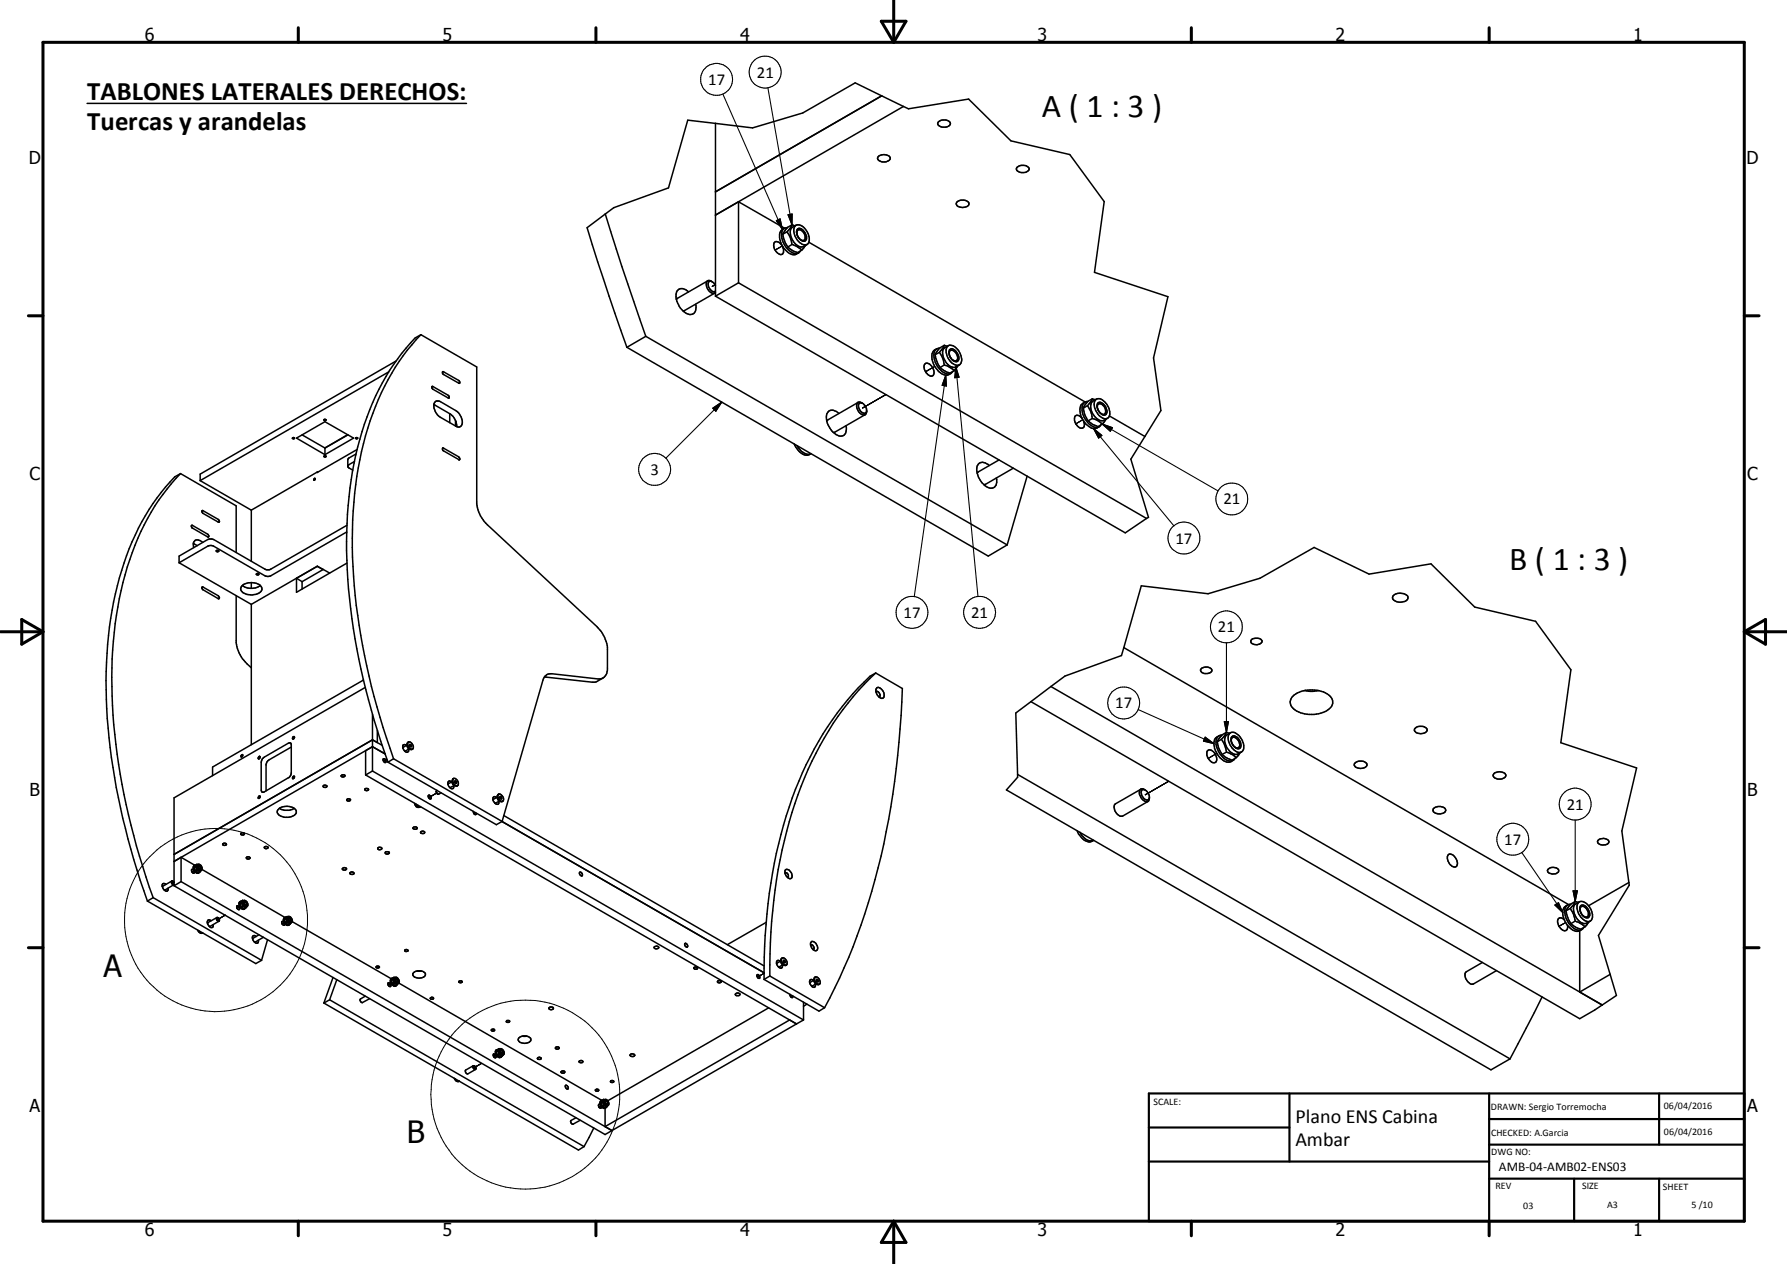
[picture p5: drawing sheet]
<svg xmlns="http://www.w3.org/2000/svg" width="420mm" height="297mm" viewBox="0 0 420 297" stroke-linecap="round" stroke-linejoin="round" font-family="sans-serif">
<g fill="none" stroke="#000" stroke-width=".24">
<path d="M184 57.8l-1.8 1M168.2 66.8l-.7 .5M202.8 95.9l5.5-3.2zM219.8 86.1l-2.2 1.3 1-.7M254.6 98.6l-1.7 1 1.1-.6M91 178.4l-.8 .5M286.1 177l-2 1.2 1-.6M100.8 187.5l1.9-1.1zM111.7 190.9l-.3 .2M269.3 186.8l5.5-3.2zM40.9 207.3l-.2 .1M45.6 204.6l-.5 .3 .4-.2"/>
<path d="M51.3 216l1.6-.9zM56.4 213.1l-.7 .4 .3-.2M66.8 216.8l-.5 .3 .4-.1M368.1 216.8l-1.5 .9 1-.6M92 231.1l-.7 .5M179.7 228.7l-1.6 .9M186.2 233.9l-.4 .2M111.6 250.8l1.6-.9zM116.7 247.9l-.7 .4 .4-.2M141.3 259.8l-.5 .3 .3-.2"/>
<circle cx="50.8" cy="216.2" r="21.5"/>
<circle cx="123.5" cy="257.2" r="22.2"/>
</g>
<g fill="none" stroke="#000" stroke-width=".35">
<path d="M20.5 24.3h89.2M168.2 29v40.6M168.2 29l-6.5-.8-4.5 16-12.9 4.6-2 1.5M206.6 36.7a1.82 1.82 0 0 1 2.7 .5 1.73 1.73 0 0 1-3 0zM207.3 22.5l5.1 2.5M207.3 22.5l-39.1 22.6M207.3 22.5l-6.2-3-12.3 7-11.9 3.6-8.7-1.1M212.4 25l1.2 .6 14.1-2.3 10 9.8 13.8 3.2 8.1 11.1-2.3 16.6 17.3 5.7-3.4 14.4 1.8 12.4-7.1 11.4 4.1 13.7-.4 .2M212.4 25l-44.2 25.5 5.4-3.1M220.6 28.7a1.79 1.79 0 0 1 2.9 .3 1.73 1.73 0 0 1-3 0zM239.1 39.4a2 2 0 0 1 2.9 .1 1.47 1.47 0 0 1-2.1 1l-.8-.5-.1-.3zM142.3 50.3l-4.3 3.2 5.2 16.1 4.2 12"/>
<path d="M142.3 50.3a630.3 630.3 0 0 0 9.5 28.7M173.6 47.4l10.9 6.2a1.91 1.91 0 0 0-1.2 2.6 4.2 4.2 0 0 0 3.5 3.7l1-.5M173.6 47.4v19.1M182.1 57l.1-.1a1.54 1.54 0 0 1 1.9 1.4l.1 1a.79 .79 0 0 1-.7 .5 .79 .79 0 0 1-.7-.4 2.15 2.15 0 0 1-.7-2.4zM184.1 55l.5 2 .6 1M185.1 54.5l.7 1.4 .4 1.5M185.1 54.5l-1 .5M185.1 53.5a1.39 1.39 0 0 0-1.3 1.8 4.6 4.6 0 0 0 3.3 4.3l.6-.1 .5-.5M185.2 58l1.3 1 1 .4 1-.6M186.2 52.8l-1 .6-1.1 1.6M186.2 52.8l-1.1 1.7M186.2 57.4l1.1 .5 1.2 .9"/>
<path d="M186.2 52.8l.7 .3M186.2 57.4l-1 .6M186.9 53.1a1.68 1.68 0 0 1 2.5 .8 3.3 3.3 0 0 1 .6 3.4 1.77 1.77 0 0 1-2.5-.8 3.2 3.2 0 0 1-.6-3.4zM187.1 53a1.56 1.56 0 0 0-1.3 1.5 3.5 3.5 0 0 0 2.7 3.5l1.3-.6M187.5 53.8a1.41 1.41 0 0 1 1.8 .9l.3 .6a.98 .98 0 0 1-.5 1.4 2.05 2.05 0 0 1-1.6-2.9zM187.7 55.7a.98 .98 0 0 1 .3-1.7 1.77 1.77 0 0 1 1.1 2.4l-.5 .1-.8-.6M189.4 57.6l-.9 1.2M190.2 56.9l65 37.6M224.9 47.5a1.96 1.96 0 0 1 2.9 .2 .97 .97 0 0 1-1.2 1 1.22 1.22 0 0 1-1.7-1zM99 78.7l-1.4 .7a56.9 56.9 0 0 0-14 27.5 112.8 112.8 0 0 0-.1 43.2 173.5 173.5 0 0 0 7.7 29M99 78.7l13.1 7.5v32.2a7.9 7.9 0 0 0 2.5 4.9l25.7 23.9a8.2 8.2 0 0 1 2.5 4.9v5.4a2.02 2.02 0 0 1-2.2 2.1l-10.9-1.3a1.81 1.81 0 0 0-2 1.5l-9.6 33.2M99 78.7a57.4 57.4 0 0 0-14.4 29.3 117.2 117.2 0 0 0 1.1 46.1 175.9 175.9 0 0 0 6.8 24.2"/>
<path d="M151.8 79l85 49.1M151.8 79l-4.4 2.6M161.9 68.6a1.61 1.61 0 0 0-1.6-.8 1.61 1.61 0 0 0-1.3 1.2 4.5 4.5 0 0 0 3.4 4.9 1.66 1.66 0 0 0 1.2-2.4M166.4 66l-7.4 4.4M167.5 66.2a.78 .78 0 0 0-.8-.3 .78 .78 0 0 0-.6 .6 1.97 1.97 0 0 0 2 2.4l.1-.2M168.1 68.9l-7.5 4.2M168.2 69.6l96.4 55.6 5-3.4M168.2 67.1l-.1-.3a.98 .98 0 0 0-1.4-.6 1.82 1.82 0 0 0 1.2 2.4l.3-.2M173.6 66.5l96 55.3M173.6 66.5l-5.4 3.1M76.2 98.6h.3l.2 .1-.4 .1zM91.4 87.4l-44.3 25.5"/>
<path d="M93.1 84.8l-46 26.6v1.5M101.5 90.8h.3l3.6 2.1 .2 .3v.3h-.2l-3.6-2-.3-.3zM102.1 95.1l3.7 2.1a3.4 3.4 0 0 1 1.5 3M102.3 94.4l.3-.2 .7 .1 3.8 2.2a2.91 2.91 0 0 1 1.3 3.6l-.5 .3-.5-.2-3.8-2.1a3.1 3.1 0 0 1-1.4-3.5zM104.1 87.3l3.8 2.1 .2 .6-.2 .1-3.6-2.1-.3-.3zM105.7 97.2v2.2M107.1 98.8v1.3M147.4 81.6l85 49.1 4.4-2.6M197.3 97.2a1.67 1.67 0 0 0-2.9 0 4.5 4.5 0 0 0 3.4 5.3 1.67 1.67 0 0 0 1.1-2.4M201.7 94.6l-7.3 4.3M202.8 94.8a.67 .67 0 0 0-.9 .1 .67 .67 0 0 0 0 .8 1.62 1.62 0 0 0 1.5 1.4l.1-.1a1.82 1.82 0 0 0-1.4-2.5h-.1a1.36 1.36 0 0 0-.2 2.1 1.06 1.06 0 0 0 1.9 .6l.1-.8M203.4 97.5l-7.5 4.1"/>
<path d="M217.6 85.4a1.76 1.76 0 0 1 2 1.7 .85 .85 0 0 1-.3 1.2 .85 .85 0 0 1-1.2-.3 1.92 1.92 0 0 1-.5-2.6zM219.9 83.4a6.7 6.7 0 0 0 1.2 3M220.2 82a2.1 2.1 0 0 0-.9 2.9 4.3 4.3 0 0 0 3.3 3.3l1-.4M220.9 82.8l.7 1.4 .4 1.6M220.9 82.8l-1 .6M220.9 81.8a1.39 1.39 0 0 0-1.3 1.8 4.9 4.9 0 0 0 3.1 4.3 1.34 1.34 0 0 0 1.4-.6M221.1 86.4l.9 .7 1.3 .6 1.1-.6M222 85.8l1.1 .4 1.3 .9M222 81.2l-1.1 1.6M222 81.2l.7 .2M222 81.2l-1.2 .8-.9 1.4M222 85.8l-.9 .6"/>
<path d="M222.7 81.4a1.77 1.77 0 0 1 2.5 .8 2.75 2.75 0 0 1 .4 3.5 2.58 2.58 0 0 1-2.9-1.9 2.26 2.26 0 0 1 0-2.4zM223 81.2a2.08 2.08 0 0 0-.9 3.3 2.26 2.26 0 0 0 2.6 1.7l.9-.5M223.2 82.3a1.21 1.21 0 0 1 1.9 .8 1.2 1.2 0 0 1-.2 1.9 2.15 2.15 0 0 1-1.7-2.7zM223.3 82.4l.2-.1a1.68 1.68 0 0 1 1.5 2.3 1.19 1.19 0 0 1-1.7-.9l-.1-.7zM225.2 85.9l-.8 1.2M254.5 98.4a1 1 0 0 0-.8-.7 1 1 0 0 0-1 .3 2.23 2.23 0 0 0 1.7 2.6 .9 .9 0 0 0 .4-1.4v-.4M254.7 95.9l.4 1.6 .8 1.4M255.1 94.5a2.01 2.01 0 0 0-1 3 4.3 4.3 0 0 0 3.1 3.2h.5l.7-.4M255.7 95.3l.6 1.1 .5 1.9M255.7 95.3l-1 .6M255.8 94.4a1.57 1.57 0 0 0-1.4 2.1 4.7 4.7 0 0 0 3.4 4l.7-.3 .4-.4M255.9 98.9l.9 .8 1.4 .5 1-.5"/>
<path d="M256.8 93.7l-1.1 1.6M256.8 98.3l1.1 .4 1.3 1M256.8 93.7l.7 .2M256.8 93.7l-1.2 .8-.9 1.4M256.8 98.3l-.9 .6M257.6 94a1.47 1.47 0 0 1 2.2 .5 3.2 3.2 0 0 1 .8 3.6 1.76 1.76 0 0 1-2.4-.7 2.93 2.93 0 0 1-.6-3.4zM257.8 93.8a2.23 2.23 0 0 0-.7 3.7 2.19 2.19 0 0 0 2.5 1.3l.8-.5M258.2 95a1.21 1.21 0 0 1 1.7 1.1l.1 .5a.69 .69 0 0 1-.5 .8 .69 .69 0 0 1-.9-.4 1.59 1.59 0 0 1-.4-2zM258.2 94.7a1.68 1.68 0 0 1 2 1.5 .82 .82 0 0 1 0 1 .82 .82 0 0 1-1 .3 2.15 2.15 0 0 1-1-2.8zM260.1 98.5l-.9 1.2M260.8 97.7l8.4 4.9M42.4 111.3l13.1 7.6v10.9"/>
<path d="M42.4 111.3l-1.3 .8a54.5 54.5 0 0 0-13.5 25.6 106.5 106.5 0 0 0-1 42.7 175.2 175.2 0 0 0 8.1 31.4M42.4 111.3a55 55 0 0 0-13.5 25.6 105 105 0 0 0-1.4 40.3 167.5 167.5 0 0 0 8.5 33.7M47.1 112.9l12 7M59.1 119.9v12M68.8 102.9h.4a.23 .23 0 0 1-.2 .2 .23 .23 0 0 1-.2-.2zM69.7 103l6.7-3.9 6.7 3.9-6.7 3.8zM71 102.2l5.4 3.1M73.9 112.5l.1-.1a.24 .24 0 0 1 .1 .3 .24 .24 0 0 1-.3 .1zM74.7 111l-15.6 8.9M76.2 107.2h.5a.24 .24 0 0 1-.3 .2 .24 .24 0 0 1-.2-.2zM76.4 105.3v1.5M81.7 102.2l-5.3 3.1"/>
<path d="M81.8 102.2l-5.4 3.1M83.3 108.5l-1.5 1M83.7 106.7l-1.8 1-.1 .3v1.8l1.2 .7M84 105.6l-9.4 5.4M104.1 105.3l3.8 2.1 .2 .4-.1 .3-3.8-2.2zM186.7 104.3a3.5 3.5 0 0 0 3.3 2.6l.7-.3a2.67 2.67 0 0 1-3.1-1.5l-.2-.4M232.6 109.4a1.8 1.8 0 0 0-2.7-.2 4.3 4.3 0 0 0 1.7 4.9 1.57 1.57 0 0 0 2 .5 1.57 1.57 0 0 0 .7-1.9v-.4M234.9 108.1l-5.1 3.1M238.2 110l-6.9 3.9M241.5 111.9l-4.7 16.2M42.1 132.2l17 9.8M45 123.5h.3l3.5 2a.37 .37 0 0 1 .3 .3 .37 .37 0 0 1-.2 .4l-3.7-2.1z"/>
<path d="M45.1 123.4h.1M45.5 127.7l.9 .5M47.5 120l3.8 2 .3 .6-.3 .1-3.6-2.1-.3-.4zM47.5 138l3.8 2a.34 .34 0 0 1 .3 .3 .34 .34 0 0 1-.3 .4l-3.6-2.1-.3-.4zM47.7 127.5l-.6-.5a1.07 1.07 0 0 0-1.3 .1 1.07 1.07 0 0 0-.3 1.3v.3M50.8 129.5l.2-.2 .4 .1a.3 .3 0 0 1-.3 .3 .3 .3 0 0 1-.3-.2zM55.5 140v11a8.7 8.7 0 0 0 3.6 5.9M56.8 137.8a3.4 3.4 0 0 1 4.7 .1 1.21 1.21 0 0 1-1.1 1.7 3.2 3.2 0 0 1-3.7-.9l-.1-.4zM57 137.6a3.6 3.6 0 0 0 4.2 0M59.1 136.9v1.4M60.3 134.8l.4-.1 .2 .3-.3 .1-.3-.1zM69.7 135.9l1.3 .8"/>
<path d="M71 136.7v1.7M75.9 133.8v.1M75.9 133.9l-1.3-.8-4.9 2.8M75.9 133.9l-4.9 2.8M77.5 134.7l-2.9-1.6-15.5 8.9M81.5 125l-18.2 10.4-1-.1-12.1-6.9-.5-.2-.9 .2-6.7 3.8M81.6 132.3l-11.9 6.9v-3.3M81.6 123.4l-18.3 10.5-1-.2-12.4-7-1.1 .1-6.7 3.9v1.5M327.6 140a2.59 2.59 0 0 1 3.4 .1 1.12 1.12 0 0 1-1.4 1.4 1.92 1.92 0 0 1-2.2-1zM59.1 142v33M85.5 159.8l-35.5 20.5v2M128 159.1l11.3 1.2a3.3 3.3 0 0 0 2.5-1"/>
<path d="M205.9 158.2l6.3 3.6a183.1 183.1 0 0 1-12.7 63.2l-2.1 4.9-3.5 6.9M205.9 158.2a75.7 75.7 0 0 0-20.9 37.1 129.8 129.8 0 0 0-4 34.1M205.9 158.2l-1.4 .7a75.5 75.5 0 0 0-20.3 35 126.6 126.6 0 0 0-4.5 36.3M264.2 152.2l4.1-14.5 15.7 1.8 12.2-3.6 12.8-7.2 12.9 6.2 14.6-2.4 10.2 10.2 14.3 3.3 8.3 11.4-2.3 17.1 17.8 6-3.5 14.8 1.7 12.1M264.2 152.2l-.5 1.9-13.3 4.8-3.3 2.4M264.2 152.2l104.6 60.4M282.5 157.1a1.64 1.64 0 0 1 2.4 .4 1.53 1.53 0 0 1-2.6 .1zM294.3 150.3a1.66 1.66 0 0 1 2.4 .4 1.5 1.5 0 0 1-1.3 .8 1.5 1.5 0 0 1-1.3-.8zM56.7 177.5l.2-.2 .2 .2-.3 .4-.1-.1zM60.9 177.8a.26 .26 0 0 1 .2 .3 .26 .26 0 0 1-.4 .1zM61.7 178.4l.4-.5 5.7-3.2 .6-.1 .1 .3v6.9l-.1 .4-.4 .5-6 3.5h-.3l-.3-.5v-6.5zM68.5 175.6l-5.2 3-.6 .6-.1 .4v6.2"/>
<path d="M68.9 173.1h.1a.28 .28 0 0 1 .1 .4 .28 .28 0 0 1-.3 .1zM85.9 161.5l-45 26v20.7M87.6 175.5l2.9 1.7M87.6 175.5l-46.7 26.9 1.7-.9M87.6 173.9l2.2 1.2M87.6 167.9v13.3M87.6 173.9l-46.7 26.9M87.6 175.5l-1.6 .9v5.7M88.7 171.7v2.8l-1.1-.6M90.2 178.3a.48 .48 0 0 1 .5 .3 .48 .48 0 0 1-.2 .6l-.4-.5zM91.2 179.1l25.5 14.7 1.4-.8M92.5 178.3l25.6 14.7"/>
<path d="M92.5 178.3l-1.3 .8M94.7 175.7a1 1 0 0 0 1.2 1l.2-.6M95.6 175.2l-.5-.2h-.3l-.1 .7M95.7 175.1l-1 .6M95.7 175l.3 .6 .4 .5M95.8 174.5h.1a1.06 1.06 0 0 1 1.1 .4 1.06 1.06 0 0 1 .1 1.1 1.01 1.01 0 0 1-1.2-.3 1.01 1.01 0 0 1-.1-1.2zM96 174.4a1.13 1.13 0 0 0 .9 1.7M96.2 175.9l-1 .6M96.3 175.2h.1M96.4 175.2l.1 .2M96.6 175l-.2-.1-.1 .1 .1 .4 .2 .1 .2-.1M96.6 175l-.2 .2"/>
<path d="M96.6 175l.2 .4M96.8 175.4l-.2 .1M97 176.1h-.1M205.9 162.6l.3-.1a.84 .84 0 0 1 .5 1.2h-.1M206.1 161.7a1.28 1.28 0 0 1 1.7 1.1l.1 .5a.69 .69 0 0 1-.5 .8 .69 .69 0 0 1-.8-.4l-.7-1.2zM242.4 164.9l129 74.5 3.5-2 5.2-3.5-4.3-14.1 7.3-11.8-.1-.6M242.4 164.9l-3.6 2.7 .5 14.4M247.1 161.3l-4.7 3.6M247.1 161.3l129.6 74.9-5.3-3.1M283.8 176.6a1.25 1.25 0 0 1 2 .8 1.18 1.18 0 0 1-.3 1.8 2.22 2.22 0 0 1-1.7-2.6zM286.2 174.3l.4 1.6 .7 1.4M286.6 172.9a2.25 2.25 0 0 0-1 3 4.3 4.3 0 0 0 3.4 3.2l.9-.4"/>
<path d="M287.2 173.7l.6 1.1 .6 1.9M287.2 173.7l-1 .6M287.3 172.8a1.57 1.57 0 0 0-1.4 2.1 4.7 4.7 0 0 0 3.4 4l.7-.3 .4-.4M287.3 177.3l.8 .6 1.6 .7 .9-.5M288.4 176.7a5 5 0 0 1 2.2 1.4M288.4 172.1l-1.2 1.6M288.4 172.1l.6 .2M288.4 172.1l-1.1 .6-1.1 1.6M288.4 176.7l-1.1 .6M289.1 172.4a1.5 1.5 0 0 1 2.2 .4 3.4 3.4 0 0 1 .8 3.7 1.37 1.37 0 0 1-1.9-.2l-.9-1.2a2.73 2.73 0 0 1-.2-2.7zM289.3 172.2a1.72 1.72 0 0 0-1.3 1.3 3.5 3.5 0 0 0 2.9 3.8l1-.6M289.5 173.2a.96 .96 0 0 1 1.6 .3 1.87 1.87 0 0 1 .4 2.4 2.04 2.04 0 0 1-2.1-2.2z"/>
<path d="M289.8 173.3a1.68 1.68 0 0 1 1.4 2.4 1.61 1.61 0 0 1-1.7-2zM291.6 176.9l-1 1.2M303.7 163.9a7 7 0 0 1 7.9-1.1 2.22 2.22 0 0 1 1.7 2 2.22 2.22 0 0 1-1.4 2.2 7.2 7.2 0 0 1-8-.6 1.86 1.86 0 0 1-.2-2.5zM306.7 162.3l1.4 .2 1.9-.2M318.7 179.2a1.97 1.97 0 0 1 2.7 .3 1.36 1.36 0 0 1-2 1 .94 .94 0 0 1-1-1zM332.7 171.2a1.82 1.82 0 0 1 2.9 .4 1.81 1.81 0 0 1-3 .1zM52.4 198.3l.5-.1 .3 .2a.48 .48 0 0 1-.4 .3 .48 .48 0 0 1-.4-.3zM56.6 195.8l.6-.1 .3 .3-.6 .2-.2-.1zM60.9 187.1a.26 .26 0 0 1 .2 .3 .26 .26 0 0 1-.4 .1zM62.2 199.1l.5-.2 .3 .2a.47 .47 0 0 1-.4 .3 .47 .47 0 0 1-.5-.3zM65.4 190.3a2.96 2.96 0 0 1 4.3 .2 1.63 1.63 0 0 1-1.9 1.6 2.04 2.04 0 0 1-2.6-1.4zM65.7 189.9a3.2 3.2 0 0 0 3.5 0"/>
<path d="M68.9 183h.1M76.1 184.6h.7v.3l-.7 .1-.1-.2zM80.2 182.3l.4-.2 .5 .1a.43 .43 0 0 1-.4 .4 .43 .43 0 0 1-.5-.3zM81.6 187.9a.47 .47 0 0 1 .8 .2 .47 .47 0 0 1-.8-.2zM85.9 185.3h.6l.1 .3-.5 .2-.3-.2zM86 182.1l101.3 58.5M87.6 181.2l101.3 58.5M87.6 181.2l-1.6 .9M88.8 199.3a.51 .51 0 0 1 .6-.2 .51 .51 0 0 1 .3 .4l-.7 .1zM97.1 194.5a.52 .52 0 0 1 .6-.2 .52 .52 0 0 1 .4 .4l-.8 .1-.2-.1zM97.5 188.8a.83 .83 0 0 0 1 .9M97.8 189l.2 .4"/>
<path d="M98 189.4l.7 .3 .2-.1M98.2 189.2l-.2 .2M98.9 195.5a.5 .5 0 0 1 .6-.2 .5 .5 0 0 1 .3 .4l-.6 .2-.3-.2zM100.7 186.9a.57 .57 0 0 1 .6 .8 .59 .59 0 0 1-.6-.8zM102.6 186l.2 .5M102.6 186v.1M102.6 186.1l.1 .3M102.7 186.4l.2 .2M102.7 185.7l-.1 .3M102.8 186.5l.1 .1M103.7 186.3l-.8 .3M106.2 183.8l-.5-.3-.3 .1a1.1 1.1 0 0 0 .4 1.5"/>
<path d="M106.3 183.7l-1 .6M106.3 183.6a1.08 1.08 0 0 0 1.2 1.1M106.6 183l-.2 .1a1.04 1.04 0 0 0 .6 1.6M106.7 184.6l-.2 .7h-.4l-.3-.2M106.8 184.5l-1 .6M106.9 183.7l.1 .1M107 183.8v.2M107.3 183.6l-.3-.1-.1 .1 .4 .5v-.2M107.3 183.6l-.3 .2M107.3 183.6v.3M107.3 183.9l-.2 .2M107.4 184.7a1.21 1.21 0 0 1-.8-1.8 1.09 1.09 0 0 1 1 .6 1.09 1.09 0 0 1-.1 1.2"/>
<path d="M111.3 190.7l.1 .4 .3 .3h.2l.1-.3M115.9 188l.5 .8M116.8 187.5l-.6-.3-.3 .2v.6M116.9 187.3l-1 .7M116.9 187.1l.1 .7 .6 .5M116.9 187.1l.3 .8 .4 .4M117.3 186.6a1.11 1.11 0 0 1 .8 1.7 1.17 1.17 0 0 1-.8-1.7zM117.3 186.6l-.4 .5M117.3 188.3l-.2 .7-.7-.2M117.4 188.2l-1 .6M117.5 187.4l.1 .1M117.6 187.5l.1 .2"/>
<path d="M117.8 187.3l-.2-.1v.4l.2 .2 .2-.2M117.8 187.3l-.2 .2M117.8 187.3l.2 .3M118 187.6l-.2 .1M118 193l61.7 35.6M118.2 188.3h-.6M118.4 191.6l61.3 35.4M239.3 182v.7l-2.7 2.9 114 65.8 4.4-2.6M239.3 182l115.7 66.8M253.2 195.2a3.8 3.8 0 0 0 3.1 2.7l.8-.4a2.52 2.52 0 0 1-3-1.5l-.2-.4M268 185.7l.3-.3a1.99 1.99 0 0 1 1.9 2.4v.2a.94 .94 0 0 1-1.7-.3 1.91 1.91 0 0 1-.5-2zM268.3 185.5l-6 3.4a1.73 1.73 0 0 0 .5 2.5 1.05 1.05 0 0 0 1.2 .4l5.9-3.5"/>
<path d="M269.1 185.5a.8 .8 0 0 0-.8 .5 .8 .8 0 0 0 .1 .9 1.36 1.36 0 0 0 1.6 1l.2-.4M337 190a1.94 1.94 0 0 1 2.9 .2 1.02 1.02 0 0 1-1.2 1.1l-1.4-.3-.3-.2zM351.3 181.7a1.82 1.82 0 0 1 2.8 .5 1.73 1.73 0 0 1-3 0zM375.7 197.5a1.64 1.64 0 0 1 2.6 .3 1.57 1.57 0 0 1-2.6 .4zM34.7 211.8l25.4 14.6 1.4-.7M36 210.9l25.5 14.8M36 210.9l-1.3 .9M38.2 208.4l.4 .8M39 207.8l-.5-.2-.2 .1-.1 .7M39.5 208.7v.5l-.2 .2-.7-.2M40.4 207.1l-2.2 1.3M40.4 207.1l-.1 .4 .3 .4h.3l-2.3 1.3"/>
<path d="M40.4 207.1h.3M40.5 207.1l.4 .3M40.5 207.1v.5l.4 .2M40.9 208.2l101.4 58.4 1.6-.9M42.6 207.2l101.3 58.5M42.6 207.2l-1.7 1M42.6 201.5v5.7M42.6 201.5l3.2 1.8M45 204.4a.53 .53 0 0 1 .6 .1 .53 .53 0 0 1 .1 .6h-.4zM45.6 204.5l.6 .6h.4M45.6 203.5a1.23 1.23 0 0 0 1.2 1.6l.1-.2M45.7 203.7a1.31 1.31 0 0 0 1 1.4l.3-.2"/>
<path d="M45.8 203.4l-.4 .4 .2 .7M46 203.6l.3 .9M46 203.6l-.3 .2M46 203.3l-.4 .2M46.3 204.5l.7 .4M46.3 203.1l.2 .1a.98 .98 0 0 0 .9 1.3M46.3 203.2l-.3 .4M46.3 203.1v.1M46.3 203.1l-.6 .6M46.3 204.5l-.3 .1M46.3 203.3a.79 .79 0 0 1 1.1 .3 .79 .79 0 0 1-.3 1 .91 .91 0 0 1-.8-1.3zM46.5 218.6a.92 .92 0 0 0 1.2 .6"/>
<path d="M46.7 218.7l.7 .6M46.8 204.1l-.2-.6a.44 .44 0 0 1 .7 .2 .44 .44 0 0 1-.2 .6l-.3-.3-.1-.5a.44 .44 0 0 1 .4 .2 .44 .44 0 0 1 0 .5l-.2-.1M47.3 204.5l-.3 .4M47.5 204.3l19.5 11.3M49.6 216.4a.54 .54 0 0 0-.8 0 .54 .54 0 0 0 0 .8l.4 .5M50.1 217.3l-.1 .6-.4 .1-.4-.3M51 215.6l-2.2 1.3M51.3 215.7h-.4l.1 .5 .4 .3 .2-.3M51.5 216.5l-2.3 1.2M51.6 216.3l-.1-.5-.4-.2v.6l.3 .2 .2-.1M55.7 212.9a.53 .53 0 0 1 .5 .3 .53 .53 0 0 1 0 .6l-.5-.4zM56.4 212.3l.4 .8"/>
<path d="M56.5 211.8a1.09 1.09 0 0 0-.3 1.1 1.09 1.09 0 0 0 .9 .8l.6-.3M56.7 211.8l-.2 .1a1.27 1.27 0 0 0 .9 1.7M56.7 212.1l.4 .9M56.7 212.1l-.3 .2M56.8 213.1l.6 .4 .3-.1M57.1 213l.4 .1M57.1 211.6l-.4 .5M57.1 211.6h.1M57.1 211.6l.2 .1M57.1 211.6l-.7 .7M57.1 213l-.3 .1M57.4 211.6a.89 .89 0 0 0 .8 1.4"/>
<path d="M57.4 211.6a.91 .91 0 0 1 .8 1.4M57.4 211.6l-.4 .2-.1 .3 .3 .8 .5 .5M57.6 212.6l-.2-.6a.41 .41 0 0 1 .5 .2 .41 .41 0 0 1 0 .5M57.6 212.6l.2 .1M57.6 212.6l-.2-.3 .1-.4a.53 .53 0 0 1 .5 .3 .53 .53 0 0 1-.1 .6l-.1-.1M57.7 212.6l.2 .1M58 201.4l.7 .1a.35 .35 0 0 1-.4 .4 .35 .35 0 0 1-.3-.5zM58 213l-.3 .4M58.1 213l-.6 .1M60.9 219.7l-1.5 .9M66.8 216.8l-.4-.3a.52 .52 0 0 0 0 .6 .52 .52 0 0 0 .5 .2v-.4M66.9 215.6a1.24 1.24 0 0 0 1 1.8"/>
<path d="M67.1 215.9l.4 .8M67.1 215.9l-.2 .1M67.2 215.6a.79 .79 0 0 0-.6 .6 .79 .79 0 0 0 .3 .8l.7 .5 .5-.3M67.2 215.5a.78 .78 0 0 0-.1 1.2l.1 .2M67.2 216.9l.7 .4M67.5 215.4v.1M67.5 216.7l.7 .5M67.5 215.4l-.4 .5M67.5 215.4h.2M67.5 216.7l-.3 .2M67.5 215.4l-.3 .1M67.8 215.4a.79 .79 0 0 0-.3 1 .79 .79 0 0 0 1.1 .3"/>
<path d="M67.9 216.1l.1-.4 .4 .2v.5h-.3M67.9 216.2l.2 .2M67.9 215.6a.53 .53 0 0 1 .5 .3 .53 .53 0 0 1 0 .6 .69 .69 0 0 1-.5-.9zM68.2 217.2l-.3 .1M68.5 216.8l-.3 .4M68.6 216.7l-.1 .1M68.7 216.6l23.3 13.4 .1-.1M68.7 216.6l-.1 .1M68.7 216.6a.98 .98 0 0 0-.9-1.2 .94 .94 0 0 0 .7 1.4M80.5 204.2l.4-.3 .6 .2-.3 .4-.5-.1zM82.3 205.1a.52 .52 0 0 1 .5-.2 .52 .52 0 0 1 .4 .5h-.7zM90.6 200.3l.9-.1a.45 .45 0 0 1-.5 .5 .45 .45 0 0 1-.4-.4z"/>
<path d="M136.3 205a.53 .53 0 0 1 .5 .3 .53 .53 0 0 1 0 .6 .65 .65 0 0 1-.5-.9zM180.2 216.7l-9.2 5.3M184.6 204.5l.3-.2 .5 .1a1.71 1.71 0 0 1 .8 1.7 .61 .61 0 0 1-.6 .4 .61 .61 0 0 1-.6-.5 1.49 1.49 0 0 1-.4-1.5zM184.6 205.2a.55 .55 0 0 1 .7 .3 .55 .55 0 0 1-.1 .7M340.5 200.9a1.09 1.09 0 0 1 1.6 .5 1.54 1.54 0 0 1 .2 2.3 2.01 2.01 0 0 1-1.8-2.8zM363.9 204.3a1.74 1.74 0 0 1 2.6 .1 1.24 1.24 0 0 1-1.9 .9l-.6-.3zM367.8 216.2a.85 .85 0 0 0-1.2-.5 .85 .85 0 0 0-.3 1.3 1.86 1.86 0 0 0 1.9 1.7l.3-.5v-.8M368.2 214a6.7 6.7 0 0 0 1.2 3M368.6 212.7a2.04 2.04 0 0 0-1 2.9 3.7 3.7 0 0 0 3.6 3.2l.2-.1M369.2 213.5l.8 1.4 .4 1.6M369.2 213.5l-1 .5M369.3 212.5a1.39 1.39 0 0 0-1.4 1.8 4.4 4.4 0 0 0 3.4 4.3l.5-.1 .6-.5"/>
<path d="M369.4 217l1.2 1 1.1 .4 .9-.6M370.4 216.5l1.3 .5 .9 .8M370.4 211.8l-.4 .8-.8 .9M370.4 211.8l.6 .3M370.4 211.8l-1.3 .9-.9 1.3M370.4 216.5l-1 .5M371.1 212.1a1.68 1.68 0 0 1 2.4 .8 3.3 3.3 0 0 1 .6 3.4 1.86 1.86 0 0 1-2.6-1.1 3 3 0 0 1-.4-3.1zM371.3 212a1.69 1.69 0 0 0-1.3 1 3.6 3.6 0 0 0 2.6 4l1.3-.5M371.4 218.7v14.4M371.7 212.8a1.41 1.41 0 0 1 1.8 .9 1.3 1.3 0 0 1 0 1.9 1.99 1.99 0 0 1-2-2.5zM371.7 213.1a1.25 1.25 0 0 1 1.7 1.1l.1 .9a.82 .82 0 0 1-.9 .4 .82 .82 0 0 1-.6-.6l-.5-1.2zM371.9 218.4l-.5 .3"/>
<path d="M373.6 216.7l-1 1.1M383 207.4l-9.5 5.5M60.2 220.1a.55 .55 0 0 0-.8-.1 .55 .55 0 0 0 .1 .9l.3 .5M60.7 220.9a.5 .5 0 0 1-.2 .8 .5 .5 0 0 1-.7-.3M61.9 220.3l-2.1 1.1M62.9 220.9l-1.4 4.8M76.1 235.7l59.9 34.6 1.3-.8M77.5 234.9l59.8 34.6M77.5 234.9l-1.4 .8M78.3 229.7l-2.2 6M79.2 230.2l-1.7 4.7M85.9 234.1l-1.1 .6a.55 .55 0 0 0 .4 .9l1.7-.9"/>
<path d="M88.4 227.2a.43 .43 0 0 1 .4-.2 .43 .43 0 0 1 .4 .3l-.4 .2zM91.3 231a.53 .53 0 0 1 .5 .3 .53 .53 0 0 1-.1 .6l-.4-.4zM92 230a1.27 1.27 0 0 0 1 1.7M92.3 230.2l.4 .9M92.3 230.2l-.3 .1M92.4 229.9a.73 .73 0 0 0-.5 1.2l.8 .7 .5-.3M92.4 231.2l.6 .4 .3-.2M92.6 229.8l-.3 .4M92.6 229.7v.1M92.7 229.7h-.1M92.7 231.1l.6 .3M92.7 229.7h.2"/>
<path d="M92.7 229.7a.9 .9 0 0 0-.4 1.4l.1 .1M92.7 231.1l-.3 .1M92.9 229.8a.87 .87 0 0 0 .9 1.2M92.9 229.7a.8 .8 0 0 0-.4 .8 .8 .8 0 0 0 .6 .6l.3 .1 .3-.1M93 229.7a.91 .91 0 0 1 .8 1.3M93 229.7l-.1 .1M93 230a.57 .57 0 0 1 .6 .8l-.6-.3zM93.2 230.8l-.2-.6 .2-.2 .3 .2 .1 .3-.2 .3M93.6 231.1l-.3 .3M93.8 231l47.7 27.6M95.2 223.3a.36 .36 0 0 1 .4-.2 .36 .36 0 0 1 .2 .4l-.4 .1zM97.2 228.6a1.96 1.96 0 0 1 2.8 .2 1.36 1.36 0 0 1-2 1 .94 .94 0 0 1-.9-1z"/>
<path d="M98.1 228.2h.9M101.2 234.6l.4-.2h.3v.3l-.5 .1zM101.2 234.6h.1M107.9 230.6l.6-.1 .2 .3-.5 .1-.3-.1zM119.1 239.9l.6-.1 .1 .2-.3 .3-.4-.1zM129.1 236.8l.3-.2 .7 .2a.51 .51 0 0 1-.5 .5 .51 .51 0 0 1-.5-.4zM153.8 222.5a.57 .57 0 0 1 .6-.2 .57 .57 0 0 1 .4 .5 .59 .59 0 0 1-1-.3zM161 221.8a.48 .48 0 0 1 .6 .2 .48 .48 0 0 1-.1 .6l-.4-.4zM163.1 227.4l.6-.2 .3 .3-.1 .2-.5 .1-.3-.2zM168.7 230.6l.4-.2 .4 .1a.38 .38 0 0 1-.4 .5 .38 .38 0 0 1-.4-.4zM172.9 233.6a.55 .55 0 0 1 .6-.3 .55 .55 0 0 1 .4 .5l-.8 .2zM178 229.1a.6 .6 0 0 1 .6 .8l-.5-.2-.1-.3z"/>
<path d="M179.7 230.2l12.9 7.4 1.3-.8M180.7 236.9l-37.8 21.8M181 229.4l12.9 7.4M181 229.4l-1.3 .8M182.6 226.5l.5 .7M183.5 225.9l-.7-.2-.2 .2v.6M183.6 225.8l-1 .7M183.6 225.6l.1 .7 .6 .5M183.9 225.1l-.1 .1a1.09 1.09 0 0 0 .6 1.6M183.9 225.1a1.09 1.09 0 0 1 .9 1.7 1.13 1.13 0 0 1-.9-1.7zM184 226.8l-.1 .5-.2 .2-.6-.3M184.1 226.7l-1 .5"/>
<path d="M184.2 225.9h.1M184.3 225.9l.1 .3M184.4 226.8h.5M184.5 225.8l-.2 .1M184.5 225.8l-.2-.2-.1 .2 .1 .3 .2 .2 .1-.2M184.5 225.8l.1 .3M184.6 226.1l-.2 .1M185.7 233.7l.3 .7h.3l.1-.3M188.9 235.5v4.2M188.9 239.7l-1.6 .9M189.7 236l-.8 .5M190.4 231l.4 .8"/>
<path d="M190.6 222.2a.58 .58 0 0 1 .7 .2 .58 .58 0 0 1-.1 .7M190.7 221.4a1.34 1.34 0 0 1 1.5 1.8 .87 .87 0 0 1-.9 .1 .87 .87 0 0 1-.6-.8l-.1-.5zM191.2 230.4a.49 .49 0 0 0-.7-.2 .49 .49 0 0 0-.1 .8M191.4 230.3l-1 .6M191.4 230.1a1 1 0 0 0 1.3 1.2M191.7 231.3a.51 .51 0 0 1-.2 .7 .51 .51 0 0 1-.7-.2M191.7 229.6l-.2 .4a1.3 1.3 0 0 0 .8 1.3h.4M191.9 231.2l-1.1 .6M191.9 231.2l-.4-.7v-.7a1.01 1.01 0 0 1 1.1 .1 1.01 1.01 0 0 1 .3 1.1l-.2 .3M192 230.4h.1M192.1 230.4v.3M192.3 230.3l-.2-.2-.2 .2 .2 .3 .2 .2 .1-.2"/>
<path d="M192.3 230.3l-.2 .1M192.3 230.3l.1 .3M192.4 230.6l-.2 .1M348.5 226.2l-3.7 2.1a1.95 1.95 0 0 0 1.1 3l.5-.1 5.5-3.1M362.6 234.3l-7.6 14.5M378.6 229l-7.2 4.1M106.8 253.4l.5 .6 .6 .1M107 253.5l.4 .5 .5 .1M108 254l-.1 .1M111.3 250.4l-1.8 1.1v.6l.5 .2 1.8-1M111.4 250.4l.3 .3 .2 .3a.39 .39 0 0 1-.5 0 .39 .39 0 0 1 0-.6zM111.6 250.5l-.3-.1a.53 .53 0 0 0 0 .6 .53 .53 0 0 0 .5 .3l.1-.3"/>
<path d="M115.5 242l.3-.1h.4a.36 .36 0 0 1-.3 .4 .36 .36 0 0 1-.4-.3zM116 247.7a.48 .48 0 0 1 .6 .3 .48 .48 0 0 1-.2 .6l-.4-.4zM116.7 247.1l.3 .9M116.8 246.7a1.11 1.11 0 0 0-.2 1.2 1.11 1.11 0 0 0 1.1 .6l.1-.1M117 246.6l-.1 .1a1.09 1.09 0 0 0-.1 1.2 1.09 1.09 0 0 0 1 .5l.1-.1M117 246.9l.3 .9M117 246.9l-.3 .2M117 248l.7 .4 .3-.2M117.3 246.5h.1M117.3 246.5l-.3 .4M117.3 247.8l.7 .4M117.3 246.4v.1"/>
<path d="M117.3 246.4l.2 .1M117.3 246.4l-.6 .7M117.3 247.8l-.3 .2M117.5 246.5a.99 .99 0 0 0 .8 1.4M117.6 246.5a.86 .86 0 0 1 .8 .5 .86 .86 0 0 1-.1 .9M117.6 246.5h-.1M117.6 246.5a.81 .81 0 0 0-.3 .9 .81 .81 0 0 0 .8 .5l.3-.1M117.7 246.8a.49 .49 0 0 1 .5 .2 .49 .49 0 0 1 0 .6l-.4-.2zM117.9 247.5l-.2-.4 .1-.3 .4 .3v.4l-.1 .1M118.3 247.9l-.3 .3M122 244a1.97 1.97 0 0 1 2.8 .1 1.13 1.13 0 0 1-1.5 1.1 1.32 1.32 0 0 1-1.5-.9zM122.8 243.5h1.1"/>
<path d="M126.5 248.5h.4l.3 .3a.53 .53 0 0 1-.8-.1zM130.6 246.2l.7-.2 .2 .4-.6 .1-.3-.2zM131.9 251.9l.6-.2 .2 .1 .1 .2-.6 .2zM132.9 255.1a.48 .48 0 0 1 .6 .2 .48 .48 0 0 1-.1 .6l-.3-.2zM136.2 249.4l.5-.2 .4 .3-.6 .2-.3-.1zM140 256.1a.35 .35 0 0 1 .5-.2 .35 .35 0 0 1 .2 .5h-.6zM141.2 259.6l-.3-.1a.47 .47 0 0 0-.1 .6 .47 .47 0 0 0 .6 .2v-.3M141.3 258.7a1.22 1.22 0 0 0 1 1.7M141.5 258.6a1.07 1.07 0 0 0-.3 1.2 1.07 1.07 0 0 0 1.1 .6M141.5 258.6h.1M141.6 258.9l.3 .9M141.6 258.9l-.3 .1"/>
<path d="M141.6 259.9l.7 .4 .4-.2M141.9 258.4l-.3 .5M141.9 259.8l.8 .3M141.9 258.4h.2M141.9 258.4a.9 .9 0 0 0-.3 1.4v.1M141.9 259.8l-.3 .1M142.2 258.4a.78 .78 0 0 0-.4 .8 .78 .78 0 0 0 .6 .6l.3 .1 .3-.1M142.2 258.4a.83 .83 0 0 1 .8 .5 .83 .83 0 0 1-.1 .9 .89 .89 0 0 1-.7-1.4zM142.3 258.7l.2-.1 .4 .4v.5h-.4l-.2-.6a.38 .38 0 0 1 .5 0 .38 .38 0 0 1 0 .5 .5 .5 0 0 1-.5-.2 .5 .5 0 0 1 0-.5zM142.9 259.8l-.2 .3M143.6 254l.4-.1 .3 .2v.2l-.5 .1-.3-.1zM148.2 247.8l.5-.2 .5 .3a.55 .55 0 0 1-.5 .4 .55 .55 0 0 1-.5-.4z"/>
<path d="M187.3 240.6l-1.6-.9-43.4 25.1v-4.4M187.3 240.6l-43.4 25.1M135.4 262.7l-1.1 .6a.55 .55 0 0 0 0 .6 .55 .55 0 0 0 .5 .3l1.6-.9M139.6 265.1l-2.3 4.4M142.5 260.2l-.2 .2"/>
<circle cx="83.8" cy="102.9" r=".22"/>
<circle cx="69" cy="182.8" r=".27"/>
</g>
<g fill="#000">
<circle cx="48.8" cy="216.9" r=".18"/>
<circle cx="190.4" cy="230.9" r=".18"/>
</g>
<g fill="none" stroke="#000" stroke-width=".71">
<path d="M10.1 9.9h400v277.1h-400zM70.1 6.5v3.4M140.1 6.5v3.4M207.2 5h5.8l-2.9 4.9zM210.1 0v9.9M280.1 6.5v3.4M350.1 6.5v3.4M6.7 74.2h3.4M410.1 74.2h3.5M.1 148.5h10M5.1 145.6l5 2.9-5 2.9zM410.1 148.5h10"/>
<path d="M410.1 148.5l5-2.9v5.8zM6.7 222.7h3.4M410.1 222.7h3.5M70.1 287v3.4M140.1 287v3.4M210.1 287v10M210.1 287l2.9 5h-5.8zM280.1 287v3.4M350.1 287v3.4"/>
</g>
<path d="M270.1 257h140v30h-140zM303.2 257v16M350.1 257v30M390.1 257v12M270.1 265h33.1M270.1 273h80M350.1 277h60M350.1 269h60M350.1 263h60M370.1 277v10M390.1 277v10" fill="none" stroke="#000" stroke-width=".51"/>
<g fill="none" stroke="#000" stroke-width=".25">
<path d="M170 22.1l14 31.8M180.5 20.6l5.7 32.2M182.5 51.9l.9-.5 .6 2.5zM185.3 50.5l1-.2-.1 2.5zM167.6 95.9l2.1-1.4-1.4 2.1zM169.7 94.5l-13.2 13.2M222.4 88.2l.1 2.5-1-.1zM222.4 88.2l-7.4 52M224.7 86.2l.8 2.4-1 .2zM224.7 86.2l5.2 54M259.2 99.7l2.4 .8-.5 .8zM259.2 99.7l27.2 15.7"/>
<path d="M257.1 100.7l2 1.6-.8 .7zM257.1 100.7l18.9 22.9M288.4 151v21.1M267.6 166.8l17.8 8M283.4 173.2l2 1.6-2.5-.6zM287.9 169.6h.9l-.4 2.5zM370.4 192.7v19.1M357.8 200.3l9.6 14.2M365.6 212.7l.8-.6 1 2.4zM369.9 209.3h1l-.5 2.5z"/>
<circle cx="168.5" cy="18.6" r="3.8"/>
<circle cx="179.9" cy="16.9" r="3.8"/>
<circle cx="153.9" cy="110.3" r="3.7"/>
<circle cx="289.6" cy="117.2" r="3.8"/>
<circle cx="278.4" cy="126.5" r="3.8"/>
<circle cx="214.4" cy="143.9" r="3.7"/>
<circle cx="230.3" cy="143.9" r="3.7"/>
<circle cx="288.4" cy="147.3" r="3.8"/>
<circle cx="264.2" cy="165.2" r="3.8"/>
<circle cx="355.7" cy="197.2" r="3.7"/>
<circle cx="370.4" cy="189" r="3.7"/>
</g>
<path d="M182.5 51.9l.9-.5 .6 2.5zM185.3 50.5l1-.2-.1 2.5zM167.6 95.9l2.1-1.4-1.4 2.1zM222.4 88.2l.1 2.5-1-.1zM224.7 86.2l.8 2.4-1 .2zM257.1 100.7l2 1.6-.8 .7zM259.2 99.7l2.4 .8-.5 .8zM283.4 173.2l2 1.6-2.5-.6zM287.9 169.6h.9l-.4 2.5zM365.6 212.7l.8-.6 1 2.4zM369.9 209.3h1l-.5 2.5z" fill="#000"/>
<g font-size="7.9">
<text x="245" y="27.4">A ( 1 : 3 )</text>
<text x="354.8" y="133.9">B ( 1 : 3 )</text>
</g>
<g font-size="7.2">
<text x="24.3" y="229.5">A</text>
<text x="95.6" y="268.5">B</text>
</g>
<g font-size="6.3">
<text x="20.5" y="23.5">TABLONES LATERALES DERECHOS:</text>
<text x="20.5" y="30.6">Tuercas y arandelas</text>
</g>
<g font-size="4.7">
<text x="304.6" y="263.9">Plano ENS Cabina</text>
<text x="304.6" y="269.3">Ambar</text>
</g>
<g font-size="4.2">
<text x="34" y="9.6">6</text>
<text x="104" y="9.6">5</text>
<text x="174" y="9.6">4</text>
<text x="244" y="9.6">3</text>
<text x="314" y="9.6">2</text>
<text x="384" y="9.6">1</text>
<text x="6.8" y="38.7">D</text>
<text x="410.6" y="38.7">D</text>
<text x="7" y="112.9">C</text>
<text x="410.8" y="112.9">C</text>
<text x="7" y="187.1">B</text>
<text x="410.8" y="187.1">B</text>
<text x="7" y="261.4">A</text>
<text x="410.8" y="261.4">A</text>
<text x="34" y="290.4">6</text>
<text x="104" y="290.4">5</text>
<text x="174" y="290.4">4</text>
<text x="244" y="290.4">3</text>
<text x="314" y="290.4">2</text>
<text x="384" y="290.4">1</text>
</g>
<g font-size="3.9">
<text x="166.5" y="19.9">17</text>
<text x="177.9" y="18.2">21</text>
<text x="152.9" y="111.6">3</text>
<text x="287.6" y="118.5">21</text>
<text x="276.4" y="127.8">17</text>
<text x="212.4" y="145.2">17</text>
<text x="228.3" y="145.2">21</text>
<text x="286.4" y="148.6">21</text>
<text x="262.2" y="166.5">17</text>
<text x="368.4" y="190.2">21</text>
<text x="353.7" y="198.5">17</text>
</g>
<text font-size="3.1" x="352.4" y="275.2">AMB-04-AMB02-ENS03</text>
<g font-size="2.4">
<text x="271.2" y="259.7">SCALE:</text>
<text x="350.6" y="260.8">DRAWN: Sergio Torremocha</text>
<text x="391.2" y="260.6">06/04/2016</text>
<text x="350.6" y="267">CHECKED: A.Garcia</text>
<text x="391.2" y="266.7">06/04/2016</text>
<text x="350.6" y="271.4">DWG NO:</text>
<text x="351.6" y="279.3">REV</text>
<text x="372" y="279.4">SIZE</text>
<text x="391" y="279.6">SHEET</text>
<text x="358.1" y="284.1">03</text>
<text x="377.9" y="283.8">A3</text>
<text x="397.7" y="283.8">5 /10</text>
</g>
</svg>
